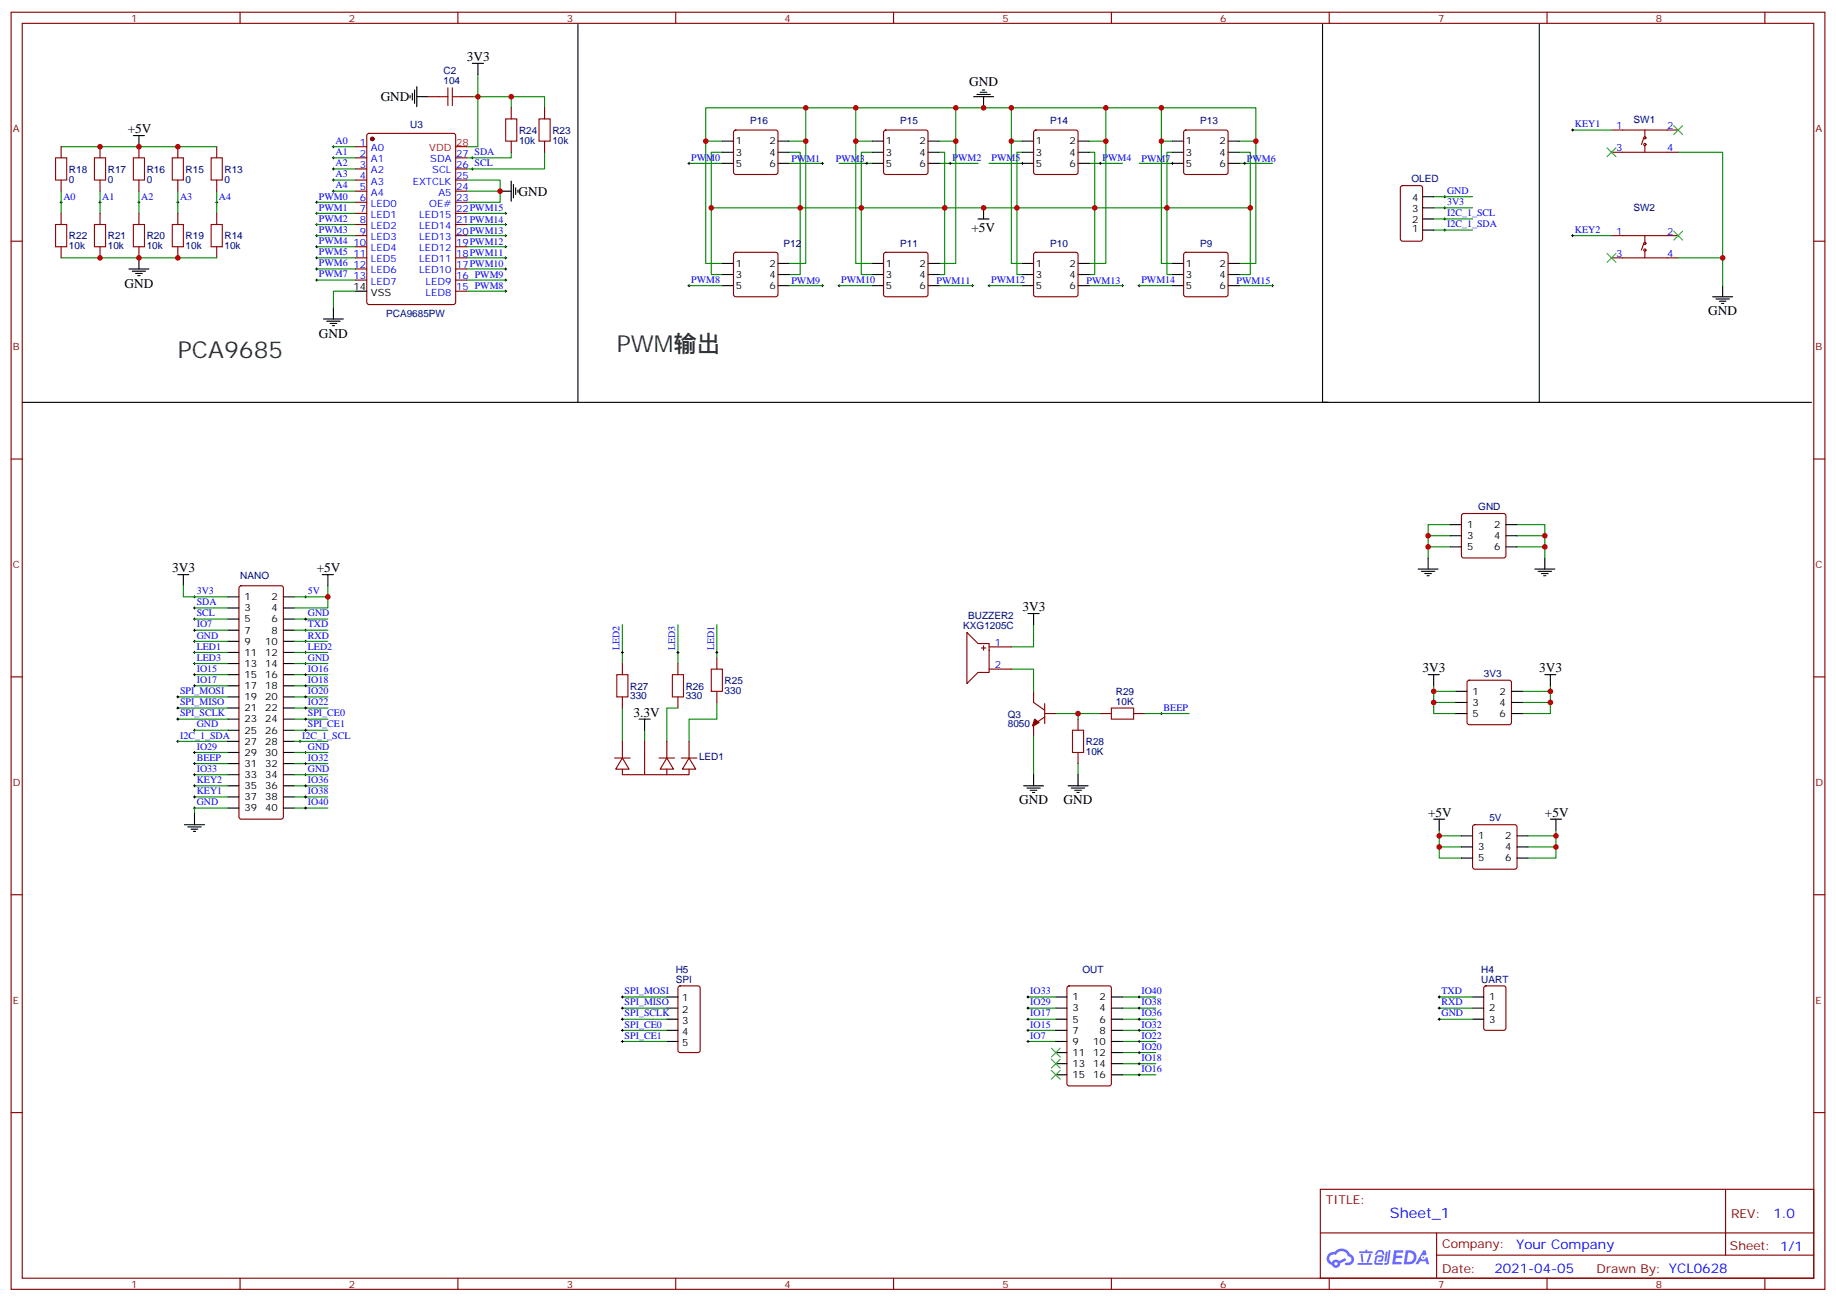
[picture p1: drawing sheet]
<svg xmlns="http://www.w3.org/2000/svg" width="583mm" height="413mm" viewBox="0 0 583 413" stroke-linecap="round" stroke-linejoin="round" font-family="sans-serif">
<g fill="none" stroke="#870000" stroke-width=".35">
<path d="M3.5 3.9h575.8v405.3h-575.8zM7.1 7.4h568.6v398.3h-568.6zM76.2 3.9v3.5M145.3 3.9v3.5M214.5 3.9v3.5M283.6 3.9v3.5M352.8 3.9v3.5M421.9 3.9v3.5M491.1 3.9v3.5M560.2 3.9v3.5M3.5 76.6h3.6M575.7 76.6h3.6"/>
<path d="M3.5 145.7h3.6M575.7 145.7h3.6M3.5 214.8h3.6M575.7 214.8h3.6M3.5 284h3.6M575.7 284h3.6M3.5 353.1h3.6M575.7 353.1h3.6M419.1 377.5h156.6v28.2h-156.6zM547.7 377.5v20.9M419.1 391.3h156.5M456 398.4h119.6"/>
<path d="M456 391.3v14.1M76.2 405.7v3.5M145.3 405.7v3.5M214.5 405.7v3.5M283.6 405.7v3.5M352.8 405.7v3.5M421.9 405.7v3.5M491.1 405.7v3.5M560.2 405.7v3.5"/>
</g>
<g fill="#5487ff">
<path d="M442.5 396.8h2.6l.3 .2-.1 .6h-2l-.1 .9h1.6l.4 .4-.4 .4h-1.7l-.2 1.2 1.8 .1 .2 .3-.2 .3-2.8 .1z"/>
<path d="M451.8 396.9h.7l.3 1.3-.6 .3a.74 .74 0 0 0-1.1 .3 .74 .74 0 0 0 .5 1 .74 .74 0 0 0 .9-.6l.5-.3 .6 2.3h-.8l-.2-.9h-1.9l-.5 .9h-.9z"/>
<path d="M439.9 397.3h.6l-.4 2.9a.31 .31 0 0 1-.4 .3 .31 .31 0 0 1-.2-.4z"/>
<path d="M440.8 396.8h.6l-.5 3.9a.89 .89 0 0 1-.7 .7 .89 .89 0 0 1-.9-.3l1-.4z"/>
<path d="M437.2 397l.6-.3 1.1 .2 .5 1.3-.5 .1-.5-1-.8 .1-.6 .9-.6-.1z"/>
<path d="M436.8 398.6l1.8-.1a1.04 1.04 0 0 1 .6 1 1.04 1.04 0 0 1-.9 .9h-.6a.29 .29 0 0 1-.3-.3 .29 .29 0 0 1 .3-.2l.7-.1 .2-.8-1.5 .1-.3 1.7 1.9 .1a.29 .29 0 0 1 .3 .3 .29 .29 0 0 1-.3 .3l-2-.1-.4-.2 .2-2.1z"/>
<path d="M430.9 400.9h4.4a.3 .3 0 0 1 .3 .3 .3 .3 0 0 1-.3 .3h-4.3z"/>
<path d="M434.7 397.9l.6 .1a4 4 0 0 1-1.2 2.8l-.2-.3z"/>
<path d="M431.9 398h.6l.3 2.4-.3 .3-.3-.2z"/>
<path d="M431.5 397.2h1.9l.2-.6h.5l-.1 .6h1.5a.29 .29 0 0 1 .3 .3 .29 .29 0 0 1-.3 .2h-3.9z"/>
<path d="M446.2 396.8l-.6 4.5h1.4a2.27 2.27 0 0 0 2.7-2.3 2.27 2.27 0 0 0-2.7-2.2zM447 397.6a1.5 1.5 0 0 1 1.8 1.5 1.5 1.5 0 0 1-1.9 1.4h-.3z"/>
<path d="M421.8 398a2.09 2.09 0 0 0 1 3.5 1.37 1.37 0 0 0 1.5 .9 1.37 1.37 0 0 0 1.1-1.4l1.9-1-.4-.7-1.8 .9a1.4 1.4 0 0 0-2.3 .5 1.32 1.32 0 0 1-.7-1.9 1.32 1.32 0 0 1 2-.5 2.02 2.02 0 0 1 2-1.2 2.02 2.02 0 0 1 1.8 1.6 1.09 1.09 0 0 1 1 1.4 1.09 1.09 0 0 1-1.5 .7 .41 .41 0 0 0-.5 .3 .41 .41 0 0 0 .4 .5 1.89 1.89 0 0 0 2.4-1.2 1.89 1.89 0 0 0-1.2-2.4 2.98 2.98 0 0 0-5-.7l-1 .2zM423.6 401.1a.52 .52 0 0 1 1 0 .52 .52 0 0 1-1 0z"/>
<circle cx="451.8" cy="399.1" r=".28"/>
</g>
<g fill="none" stroke="#000" stroke-width=".32">
<path d="M105.5 53.6h.7M105.5 50.1h.7M105.5 57.1h.7M105.5 46.6h.7M105.8 46.2v.7M105.8 49.7v.7M105.8 53.3v.7M105.8 56.8v.7M149.6 53.6h.7M149.6 50.1h.7M149.9 49.7v.7M149.9 53.3v.7"/>
<path d="M218.4 51.9h.7M218.7 51.5v.7M260.7 51.9h.7M261.1 51.5v.7M274.8 51.9h.7M275.2 51.5v.7M301.3 51.9h.7M301.6 51.5v.7M324.2 51.9h.7M324.6 51.5v.7M348.9 51.9h.7M349.2 51.5v.7"/>
<path d="M371.8 51.9h.7M372.2 51.5v.7M394.8 51.9h.7M395.1 51.5v.7M498.8 41.3h.7M499.2 40.9v.7M19 64.2h.8M19.4 63.9v.7M31.4 64.2h.7M31.7 63.9v.7M43.7 64.2h.7M44.1 63.9v.7"/>
<path d="M56.1 64.2h.7M56.4 63.9v.7M68.4 64.2h.7M68.8 63.9v.7M100.2 64.2h.7M100.2 67.7h.7M100.2 71.3h.7M100.2 74.8h.7M100.2 78.3h.7M100.5 63.9v.7M100.5 67.4v.7M100.5 70.9v.7"/>
<path d="M100.5 74.4v.7M100.5 78v.7M105.5 60.7h.7M105.8 60.3v.7M160.2 67.7h.7M160.2 71.3h.7M160.2 74.8h.7M160.2 78.3h.7M160.5 67.4v.7M160.5 70.9v.7M160.5 74.4v.7M160.5 78v.7"/>
<path d="M458.3 69.5h.7M458.3 73h.7M458.3 66h.7M458.3 62.4h.7M458.6 62.1v.7M458.6 65.6v.7M458.6 69.1v.7M458.6 72.7v.7M498.8 74.8h.7M499.2 74.4v.7M100.2 81.8h.7M100.2 85.4h.7"/>
<path d="M100.2 88.9h.7M100.5 81.5v.7M100.5 85v.7M100.5 88.5v.8M160.2 81.8h.7M160.2 85.4h.7M160.2 88.9h.7M160.2 92.4h.7M160.5 81.5v.7M160.5 85v.7M160.5 88.5v.8M160.5 92.1v.7"/>
<path d="M218.4 90.7h.7M218.7 90.3v.7M260.7 90.7h.7M261.1 90.3v.7M266 90.7h.7M266.3 90.3v.7M308.3 90.7h.7M308.7 90.3v.7M313.6 90.7h.7M314 90.3v.7M356 90.7h.7M356.3 90.3v.7"/>
<path d="M361.2 90.7h.7M361.6 90.3v.7M403.6 90.7h.7M403.9 90.3v.7M61.4 196.5h.7M61.4 189.4h.7M61.4 193h.7M61.7 189.1v.7M61.7 192.6v.7M61.7 196.1v.7M61.7 199.7v.7M96.7 196.5h.7"/>
<path d="M96.7 189.4h.7M97 189.1v.7M97 196.1v.7M97 199.7v.7M61.4 207.1h.7M61.4 210.6h.7M61.4 203.6h.7M61.4 200h.7M61.4 214.1h.7M61.4 217.7h.7M61.7 203.2v.7M61.7 206.7v.7"/>
<path d="M61.7 210.3v.7M61.7 213.8v.7M61.7 217.3v.7M96.7 207.1h.7M96.7 210.6h.7M96.7 203.6h.7M96.7 200h.7M96.7 214.1h.7M96.7 217.7h.7M97 203.2v.7M97 206.7v.7M97 210.3v.7"/>
<path d="M97 213.8v.7M97 217.3v.7M197.2 207.1h.7M197.6 206.7v.7M214.8 207.1h.7M215.2 206.7v.7M227.2 207.1h.7M227.5 206.7v.7M56.1 235.3h.7M56.1 221.2h.7M56.1 224.7h.7M56.1 228.2h.7"/>
<path d="M56.4 220.8v.7M56.4 224.4v.7M56.4 227.9v.7M56.4 234.9v.8M61.4 238.8h.7M61.4 231.8h.7M61.7 231.4v.7M61.7 238.5v.7M94.9 235.3h.7M95.2 234.9v.8M96.7 238.8h.7M96.7 231.8h.7"/>
<path d="M96.7 221.2h.7M96.7 224.7h.7M96.7 228.2h.7M97 220.8v.7M97 224.4v.7M97 227.9v.7M97 231.4v.7M97 238.5v.7M368.3 226.5h.7M368.7 226.1v.7M61.4 245.9h.7M61.4 256.5h.7"/>
<path d="M61.4 252.9h.7M61.4 249.4h.7M61.4 242.4h.7M61.7 242v.7M61.7 245.5v.7M61.7 249.1v.7M61.7 252.6v.7M61.7 256.1v.7M96.7 245.9h.7M96.7 256.5h.7M96.7 252.9h.7M96.7 249.4h.7"/>
<path d="M96.7 242.4h.7M97 242v.7M97 245.5v.7M97 249.1v.7M97 252.6v.7M97 256.1v.7M197.2 316.4h.7M197.2 320h.7M197.6 316.1v.7M197.6 319.6v.7M326 316.4h.7M326 320h.7"/>
<path d="M326.3 316.1v.7M326.3 319.6v.7M361.2 316.4h.7M361.2 320h.7M361.6 316.1v.7M361.6 319.6v.7M456.5 316.4h.7M456.5 320h.7M456.8 316.1v.7M456.8 319.6v.7M197.2 323.5h.7M197.2 327h.7"/>
<path d="M197.2 330.6h.7M197.6 323.1v.7M197.6 326.7v.7M197.6 330.2v.7M326 323.5h.7M326 327h.7M326 330.6h.7M326.3 323.1v.7M326.3 326.7v.7M326.3 330.2v.7M361.2 323.5h.7M361.2 327h.7"/>
<path d="M361.2 330.6h.7M361.2 337.6h.7M361.2 334.1h.7M361.6 323.1v.7M361.6 326.7v.7M361.6 330.2v.7M361.6 333.7v.7M361.6 337.3v.7M456.5 323.5h.7M456.8 323.1v.7M361.2 341.1h.7M361.6 340.8v.7"/>
</g>
<g fill="none" stroke="#008700" stroke-width=".35">
<path d="M149.9 30.7h23v3.5M151.7 23.6v23h-3.5M162.3 30.7v3.5M255.8 34.2v49.4h-5.3M271.6 34.2v49.4h5.3M303.4 34.2v49.4h-5.3M321 34.2v49.4h3.6M351 34.2v49.4h-5.3M368.7 34.2h29.9v10.6M19.4 46.6h49.4M105.8 53.6h7.1M105.8 57.1h7.1"/>
<path d="M105.8 50.1h7.1M105.8 46.6h7.1M148.2 57.1h10.5v7.1h-10.5M162.3 48.3v1.8h-14.1M172.9 48.3v5.3h-24.7M218.7 51.9h10.6M224 44.8h5.3M229.3 48.3h-3.5v38.8h3.5M250.5 48.3h3.5v38.8h-3.5M250.5 51.9h10.6M250.5 44.8h5.3M266.3 51.9h10.6"/>
<path d="M271.6 44.8h5.3M276.9 48.3h-3.5v38.8h3.5M298.1 48.3h1.8v38.8h-1.8M298.1 51.9h12.3M298.1 44.8h5.3M314 51.9h10.6M321 44.8h3.6M324.6 48.3h-1.8v38.8h1.8M345.7 48.3h1.8v38.8h-1.8M345.7 51.9h10.6M345.7 44.8h5.3M361.6 51.9h10.6"/>
<path d="M368.7 44.8v38.8h3.5M372.2 48.3h-1.8v38.8h1.8M372.2 44.8h-3.5v-10.6h-144.7v49.4h5.3M393.3 44.8h5.3v38.8h-5.3M393.3 48.3h3.6v17.7h-171.1M393.3 51.9h10.6M499.2 41.3h12.3M532.7 48.3h14.1v42.4M19.4 60.7v7M31.7 60.7v7M44.1 60.7v7M56.4 60.7v7"/>
<path d="M68.8 60.7v7M100.5 78.3h12.4M100.5 74.8h12.4M100.5 71.3h12.4M100.5 67.7h12.4M100.5 64.2h12.4M105.8 60.7h7.1M148.2 78.3h12.3M148.2 74.8h12.3M148.2 71.3h12.3M148.2 67.7h12.3M148.2 60.7h10.5"/>
<path d="M396.9 66v21.1h-3.6M455.1 66h12.3M455.1 73h12.3M455.1 69.5h12.3M455.1 62.4h12.3M499.2 74.8h12.3M19.4 81.8h49.4M100.5 88.9h12.4M100.5 85.4h12.4M100.5 81.8h12.4M112.9 92.4h-7.1v5.3M148.2 92.4h12.3"/>
<path d="M148.2 88.9h12.3M148.2 85.4h12.3M148.2 81.8h12.3M218.7 90.7h10.6M250.5 90.7h10.6M266.3 90.7h10.6M298.1 90.7h10.6M314 90.7h10.6M345.7 90.7h10.6M361.6 90.7h10.6M393.3 90.7h10.6M532.7 81.8h14.1"/>
<path d="M453.3 170v3.6h7.1M453.3 173.6v3.5M460.4 166.5h-7.1v3.5h7.1M481.5 166.5h8.9v3.5h-8.9M490.4 170v3.6h-8.9M490.4 173.6v3.5M58.2 185.9v3.5h14.1M61.7 193h10.6M61.7 196.5h10.6M93.5 196.5h10.6M104.1 189.4v3.6h-10.6M104.1 185.9v3.5h-10.6"/>
<path d="M197.6 198.3v12.3M215.2 198.3v12.3M227.5 198.3v10.5M328.1 198.3v7h-7.1M61.7 217.7h10.6M61.7 214.1h10.6M61.7 207.1h10.6M61.7 210.6h10.6M61.7 200h10.6M61.7 203.6h10.6M93.5 217.7h10.6M93.5 214.1h10.6"/>
<path d="M93.5 207.1h10.6M93.5 210.6h10.6M93.5 200h10.6M93.5 203.6h10.6M321 212.4h7.1v7M455.1 217.7v1.7M462.1 219.4h-7v3.6h7M483.3 219.4h8.8v3.6h-8.8M492.1 217.7v1.7M56.4 235.3h15.9M56.4 228.2h15.9M56.4 224.7h15.9"/>
<path d="M56.4 221.2h15.9M61.7 231.8h10.6M61.7 238.8h10.6M93.5 235.3h10.6M93.5 228.2h10.6M93.5 231.8h10.6M93.5 224.7h10.6M93.5 221.2h10.6M93.5 238.8h10.6M197.6 224.7v10.6M204.6 231.8v3.5M215.2 224.7h-3.5v10.6"/>
<path d="M227.5 223v5.2h-8.8v7.1M328.1 233.5v12.4M335.1 226.5h7.1v1.7M342.2 226.5h7M363.4 226.5h14.1M455.1 223v3.5h7M492.1 223v3.5h-8.8M61.7 252.9h10.6M61.7 249.4h10.6M61.7 242.4h10.6M61.7 245.9h10.6M72.3 256.5h-10.6v1.7"/>
<path d="M93.5 256.5h10.6M93.5 252.9h10.6M93.5 249.4h10.6M93.5 242.4h10.6M93.5 245.9h10.6M342.2 242.4v3.5M456.8 263.5v1.8M463.9 265.3h-7.1v3.5M463.9 268.8h-7.1v3.5h7.1M485.1 265.3h8.8v3.5h-8.8M493.9 268.8v3.5h-8.8M493.9 263.5v1.8"/>
<path d="M197.6 316.4h14.1M197.6 320h14.1M326.3 316.4h8.8M326.3 320h8.8M356.3 316.4h10.6M356.3 320h10.6M456.8 316.4h10.6M456.8 320h10.6M197.6 323.5h14.1M197.6 327h14.1M197.6 330.6h14.1M326.3 323.5h8.8"/>
<path d="M326.3 327h8.8M326.3 330.6h8.8M356.3 323.5h10.6M356.3 327h10.6M356.3 330.6h10.6M356.3 334.1h10.6M356.3 337.6h10.6M456.8 323.5h10.6M356.3 341.1h10.6"/>
</g>
<g fill="none" stroke="#a10000" stroke-width=".35">
<path d="M139.3 30.7h2.9M142.2 27.9v5.6M143.6 30.7h2.8M143.6 27.9v5.6M160.5 37.7h3.5v7.1h-3.5zM171.1 37.7h3.5v7.1h-3.5zM17.6 50.1h3.6v7h-3.6zM30 50.1h3.5v7h-3.5zM42.3 50.1h3.6v7h-3.6zM54.7 50.1h3.5v7h-3.5zM67 50.1h3.6v7h-3.6zM17.6 71.3h3.6v7h-3.6z"/>
<path d="M30 71.3h3.5v7h-3.5zM42.3 71.3h3.6v7h-3.6zM54.7 71.3h3.5v7h-3.5zM67 71.3h3.6v7h-3.6zM195.8 214.1h3.5v7.1h-3.5zM213.4 214.1h3.6v7.1h-3.6zM225.8 212.4h3.5v7h-3.5zM340.4 231.8h3.6v7h-3.6zM352.8 224.7h7v3.5h-7z"/>
</g>
<g fill="none" stroke="#870000" stroke-width=".35">
<path d="M135.8 30.7h3.5M146.4 30.7h3.5M162.3 34.2v3.5M172.9 34.2v3.5M19.4 46.6v3.5M19.4 57.1v3.6M31.7 46.6v3.5M31.7 57.1v3.6M44.1 46.6v3.5M44.1 57.1v3.6M56.4 46.6v3.5M56.4 57.1v3.6"/>
<path d="M68.8 46.6v3.5M68.8 57.1v3.6M112.9 46.6h3.5M112.9 50.1h3.5M112.9 53.6h3.5M112.9 57.1h3.5M116.7 42.5l.4-.2h26.8l.7 .5v53.2l-.4 .6-27.1 .1-.6-.5-.1-53.2zM144.6 50.1h3.6M144.6 53.6h3.6M144.6 57.1h3.6M162.3 44.8v3.5M172.9 44.8v3.5"/>
<path d="M233.1 41.5l.4-.2h12.7l.5 .2 .2 .5v12.7l-.2 .5-.5 .2h-12.7l-.5-.2-.2-.5v-12.7zM280.7 41.5l.5-.2h12.7l.5 .2 .2 .5v12.7l-.3 .5-.4 .2h-12.7l-.5-.2-.2-.5v-12.7zM328.3 41.5l.5-.2h12.7l.5 .2 .2 .5v12.7l-.2 .5-.5 .2h-12.7l-.5-.2-.2-.5v-12.7zM375.9 41.5l.5-.2h12.7l.5 .2 .2 .5v12.7l-.2 .5-.5 .2h-12.7l-.5-.2-.2-.5v-12.7zM444.7 59.1l.5-.2h5.6l.7 .4 .1 16.5-.5 .7-5.9 .1-.6-.5-.1-16.5zM511.5 41.3h21.2M511.5 48.3h21.2M521.8 43.7l-.7 2.2M522.1 46.2v2.1M522.1 41.3v2.1M19.4 67.7v3.6M19.4 78.3v3.5"/>
<path d="M31.7 67.7v3.6M31.7 78.3v3.5M44.1 67.7v3.6M44.1 78.3v3.5M56.4 67.7v3.6M56.4 78.3v3.5M68.8 67.7v3.6M68.8 78.3v3.5M112.9 60.7h3.5M112.9 64.2h3.5M112.9 67.7h3.5M112.9 71.3h3.5"/>
<path d="M112.9 74.8h3.5M112.9 78.3h3.5M144.6 60.7h3.6M144.6 64.2h3.6M144.6 67.7h3.6M144.6 71.3h3.6M144.6 74.8h3.6M144.6 78.3h3.6M511.5 74.8h21.2M521.8 77.3l-.7 2.1M522.1 79.7v2.1M522.1 74.8v2.1"/>
<path d="M112.9 81.8h3.5M112.9 85.4h3.5M112.9 88.9h3.5M144.6 81.8h3.6M144.6 85.4h3.6M144.6 88.9h3.6M144.6 92.4h3.6M233.1 80.3l.4-.2h12.7l.5 .2 .2 .5v12.7l-.2 .5-.5 .2h-12.7l-.5-.2-.2-.5v-12.7zM280.7 80.3l.5-.2h12.7l.5 .2 .2 .5v12.7l-.3 .5-.4 .2h-12.7l-.5-.2-.2-.5v-12.7zM328.3 80.3l.5-.2h12.7l.5 .2 .2 .5v12.7l-.2 .5-.5 .2h-12.7l-.5-.2-.2-.5v-12.7zM375.9 80.3l.5-.2h12.7l.5 .2 .2 .5v12.7l-.2 .5-.5 .2h-12.7l-.5-.2-.2-.5v-12.7zM511.5 81.8h21.2"/>
<path d="M464.1 163.2l.5-.2h12.7l.5 .2 .2 .5v12.7l-.2 .5-.5 .2h-12.7l-.5-.2-.2-.5v-12.7zM76.1 186.1l.5-.2h12.7l.5 .2 .2 .5v72.7l-.3 .5-.4 .2h-12.7l-.5-.2-.3-.5v-72.7zM197.6 210.6v3.5M215.2 210.6v3.5M227.5 208.8v3.6M227.5 219.4v3.6M306.9 200.7l3.5 3.6h3.6v9.1h-3.6l-3.5 3.6zM311.5 205.7h1.4M312.2 205v1.4M314 205.3h7M314 212.4h7M328.1 219.4v3.6l3.5 2.4"/>
<path d="M465.9 216.1l.5-.2h12.7l.5 .2 .2 .5v12.7l-.3 .5-.4 .2h-12.7l-.5-.2-.2-.5v-12.7zM197.6 221.2v3.5M197.6 235.3v5.3M204.6 235.3v10.6M211.7 235.3v5.3M215.2 221.2v3.5M218.7 235.3v5.3M331.6 227.5l-3.5 2.5v3.5M331.6 226.5h3.5M331.6 223.3v6.4M342.2 228.2v3.6M342.2 238.8v3.6"/>
<path d="M349.2 226.5h3.6M359.8 226.5h3.6M195.1 240.6h4.9M197.6 240.6l2.1 3.5h-4.3zM197.6 244.1v1.8h21.1v-1.8M209.2 240.6h4.9M211.7 240.6l2.1 3.5h-4.3zM211.7 244.1v1.8M216.3 240.6h4.9M218.7 240.6l2.1 3.5h-4.2zM467.7 262l.4-.2h12.7l.5 .2 .2 .5v12.7l-.2 .5-.5 .2h-12.7l-.5-.3-.2-.4v-12.7zM215.4 313.1l.5-.2h5.6l.7 .4v20.1l-.4 .6-5.9 .1-.7-.5v-20z"/>
<path d="M338.9 313.1l.5-.2h12.7l.6 .4 .1 30.7-.5 .6-12.9 .1-.7-.5v-30.6zM471.2 313.1l.5-.2h5.6l.7 .4v13l-.4 .7h-5.9l-.7-.4v-13z"/>
<circle cx="522.1" cy="45.9" r=".35"/>
<circle cx="522.1" cy="43.7" r=".35"/>
<circle cx="522.1" cy="77.3" r=".35"/>
<circle cx="522.1" cy="79.4" r=".35"/>
</g>
<g fill="none" stroke="#000" stroke-width=".35">
<path d="M183.4 7.8v119.9h-176.3M419.8 7.8v119.9h-236.4M488.6 7.8v119.9h-68.8h1.8M130.2 30.3v.7M130.9 29.6v2.1M131.6 28.6v4.2M132.3 30.7h3.5M132.3 27.5v6.4M149.9 20.1h3.6M151.7 20.1v3.5M309 30.7h6.4M310.1 30h4.2"/>
<path d="M311.1 29.3h2.2M311.9 28.6h.7M312.2 30.7v3.5M42.3 43h3.6M44.1 43v3.6M162.3 57.5v6.4M163 58.6v4.2M163.7 59.6v2.1M229.3 44.8h3.5M229.3 48.3h3.5M229.3 51.9h3.5M246.9 44.8h3.6"/>
<path d="M246.9 48.3h3.6M246.9 51.9h3.6M276.9 44.8h3.6M276.9 48.3h3.6M276.9 51.9h3.6M294.6 44.8h3.5M294.6 48.3h3.5M294.6 51.9h3.5M324.6 44.8h3.5M324.6 48.3h3.5M324.6 51.9h3.5M342.2 44.8h3.5"/>
<path d="M342.2 48.3h3.5M342.2 51.9h3.5M372.2 44.8h3.5M372.2 48.3h3.5M372.2 51.9h3.5M389.8 44.8h3.5M389.8 48.3h3.5M389.8 51.9h3.5M158.7 60.7h3.6M164.4 60.3v.7M310.4 69.5h3.6M312.2 66v3.5"/>
<path d="M451.6 69.5h3.5M451.6 73h3.5M451.6 66h3.5M451.6 62.4h3.5M40.9 85.4h6.4M42 86.1h4.2M43 86.8h2.2M43.7 87.5h.7M44.1 81.8v3.6M105.8 97.7v3.5M112.9 92.4h3.5M229.3 83.6h3.5"/>
<path d="M229.3 87.1h3.5M229.3 90.7h3.5M246.9 83.6h3.6M246.9 87.1h3.6M246.9 90.7h3.6M276.9 83.6h3.6M276.9 87.1h3.6M276.9 90.7h3.6M294.6 83.6h3.5M294.6 87.1h3.5M294.6 90.7h3.5M324.6 83.6h3.5"/>
<path d="M324.6 87.1h3.5M324.6 90.7h3.5M342.2 83.6h3.5M342.2 87.1h3.5M342.2 90.7h3.5M372.2 83.6h3.5M372.2 87.1h3.5M372.2 90.7h3.5M389.8 83.6h3.5M389.8 87.1h3.5M389.8 90.7h3.5M543.6 94.2h6.4"/>
<path d="M544.7 94.9h4.2M545.7 95.6h2.2M546.5 96.3h.7M546.8 90.7v3.5M102.7 101.2h6.3M103.7 102h4.2M104.8 102.7h2.1M105.5 103.4h.7M488.6 127.7h86.4M453.3 177.1v3.5M460.4 166.5h3.5M460.4 170h3.5"/>
<path d="M460.4 173.6h3.5M478 166.5h3.5M478 170h3.5M478 173.6h3.5M490.4 177.1v3.5M56.4 182.4h3.6M58.2 182.4v3.5M72.3 189.4h3.5M72.3 193h3.5M72.3 196.5h3.5M90 189.4h3.5M90 193h3.5"/>
<path d="M90 196.5h3.5M102.3 182.4h3.5M104.1 182.4v3.5M326.3 194.7h3.5M328.1 194.7v3.6M450.1 180.6h6.4M451.2 181.3h4.2M452.3 182h2.1M453 182.7h.7M487.2 180.6h6.3M488.2 181.3h4.3M489.3 182h2.1"/>
<path d="M490 182.7h.7M72.3 200h3.5M72.3 203.6h3.5M72.3 207.1h3.5M72.3 210.6h3.5M72.3 214.1h3.5M72.3 217.7h3.5M90 200h3.5M90 203.6h3.5M90 207.1h3.5M90 210.6h3.5M90 214.1h3.5"/>
<path d="M90 217.7h3.5M453.3 214.1h3.5M455.1 214.1v3.6M462.1 219.4h3.6M479.8 219.4h3.5M490.4 214.1h3.5M492.1 214.1v3.6M72.3 221.2h3.5M72.3 224.7h3.5M72.3 228.2h3.5M72.3 231.8h3.5M72.3 235.3h3.5"/>
<path d="M72.3 238.8h3.5M90 221.2h3.5M90 224.7h3.5M90 228.2h3.5M90 231.8h3.5M90 235.3h3.5M90 238.8h3.5M202.8 228.2h3.6M204.6 228.2v3.6M462.1 223h3.6M462.1 226.5h3.6M479.8 223h3.5"/>
<path d="M479.8 226.5h3.5M61.7 258.2v3.6M72.3 242.4h3.5M72.3 245.9h3.5M72.3 249.4h3.5M72.3 252.9h3.5M72.3 256.5h3.5M90 242.4h3.5M90 245.9h3.5M90 249.4h3.5M90 252.9h3.5M90 256.5h3.5"/>
<path d="M324.9 249.4h6.4M326 250.1h4.2M327 250.8h2.1M327.7 251.5h.7M328.1 245.9v3.5M339 249.4h6.4M340.1 250.1h4.2M341.1 250.8h2.2M341.8 251.5h.7M342.2 245.9v3.5M455.1 260h3.5M456.8 260v3.5"/>
<path d="M492.1 260h3.6M493.9 260v3.5M58.6 261.8h6.3M59.6 262.5h4.3M60.7 263.2h2.1M61.4 263.9h.7M463.9 265.3h3.5M463.9 268.8h3.5M463.9 272.3h3.5M481.5 265.3h3.6M481.5 268.8h3.6M481.5 272.3h3.6"/>
<path d="M211.7 316.4h3.5M211.7 320h3.5M335.1 316.4h3.6M335.1 320h3.6M352.8 316.4h3.5M352.8 320h3.5M467.4 316.4h3.6M467.4 320h3.6M211.7 323.5h3.5M211.7 327h3.5M211.7 330.6h3.5M335.1 323.5h3.6"/>
<path d="M335.1 327h3.6M335.1 330.6h3.6M335.1 334.1h3.6M335.1 337.6h3.6M352.8 323.5h3.5M352.8 327h3.5M352.8 330.6h3.5M352.8 334.1h3.5M352.8 337.6h3.5M467.4 323.5h3.6M335.1 341.1h3.6M352.8 341.1h3.5"/>
</g>
<g fill="#870000" stroke="#870000" stroke-width=".35">
<path d="M328.4 228.2l1.4 1.1-2.1 1.1z"/>
<circle cx="118.2" cy="44.1" r=".53"/>
</g>
<path d="M144.6 46.6h3.6" fill="none" stroke="#f00" stroke-width=".35"/>
<g fill="none" stroke="#3c3" stroke-width=".35">
<path d="M531.3 39.9l2.8 2.8M534.1 39.9l-2.8 2.8M510.1 46.9l2.8 2.8M512.9 46.9l-2.8 2.8M531.3 73.4l2.8 2.8M534.1 73.4l-2.8 2.8M510.1 80.4l2.8 2.9M512.9 80.4l-2.8 2.9M333.7 332.7l2.8 2.8M333.7 336.2l2.8 2.8M333.7 339.7l2.8 2.8M336.5 332.7l-2.8 2.8"/>
<path d="M336.5 336.2l-2.8 2.8M336.5 339.7l-2.8 2.8"/>
</g>
<g fill="#c00">
<circle cx="56.4" cy="81.8" r=".88"/>
<circle cx="56.4" cy="46.6" r=".88"/>
<circle cx="44.1" cy="46.6" r=".88"/>
<circle cx="31.8" cy="46.6" r=".88"/>
<circle cx="44.1" cy="81.8" r=".88"/>
<circle cx="31.8" cy="81.8" r=".88"/>
<circle cx="151.7" cy="30.7" r=".88"/>
<circle cx="312.2" cy="66" r=".88"/>
<circle cx="312.2" cy="34.2" r=".88"/>
<circle cx="370.4" cy="66" r=".88"/>
<circle cx="347.5" cy="66" r=".88"/>
<circle cx="322.8" cy="66" r=".88"/>
<circle cx="299.9" cy="66" r=".88"/>
<circle cx="273.4" cy="66" r=".88"/>
<circle cx="398.6" cy="44.8" r=".88"/>
<circle cx="368.7" cy="34.2" r=".88"/>
<circle cx="396.9" cy="66" r=".88"/>
<circle cx="254" cy="66" r=".88"/>
<circle cx="225.8" cy="66" r=".88"/>
<circle cx="351" cy="44.8" r=".88"/>
<circle cx="351" cy="34.2" r=".88"/>
<circle cx="303.4" cy="34.2" r=".88"/>
<circle cx="255.8" cy="44.8" r=".88"/>
<circle cx="255.8" cy="34.2" r=".88"/>
<circle cx="321" cy="44.8" r=".88"/>
<circle cx="321" cy="34.2" r=".88"/>
<circle cx="271.6" cy="44.8" r=".88"/>
<circle cx="271.6" cy="34.2" r=".88"/>
<circle cx="368.7" cy="44.8" r=".88"/>
<circle cx="224" cy="44.8" r=".88"/>
<circle cx="158.8" cy="60.7" r=".88"/>
<circle cx="162.3" cy="30.7" r=".88"/>
<circle cx="104.1" cy="189.4" r=".88"/>
<circle cx="546.8" cy="81.8" r=".88"/>
<circle cx="342.2" cy="226.5" r=".88"/>
<circle cx="492.1" cy="219.4" r=".88"/>
<circle cx="455.1" cy="219.4" r=".88"/>
<circle cx="493.9" cy="265.3" r=".88"/>
<circle cx="456.8" cy="265.3" r=".88"/>
<circle cx="456.8" cy="268.8" r=".88"/>
<circle cx="493.9" cy="268.8" r=".88"/>
<circle cx="492.1" cy="223" r=".88"/>
<circle cx="455.1" cy="223" r=".88"/>
<circle cx="490.4" cy="173.6" r=".88"/>
<circle cx="453.3" cy="173.6" r=".88"/>
<circle cx="490.4" cy="170" r=".88"/>
<circle cx="453.3" cy="170" r=".88"/>
<circle cx="303.4" cy="44.8" r=".88"/>
</g>
<g font-size="7.4" fill="#333">
<text x="56.4" y="113.6">PCA9685</text>
<text x="195.8" y="111.8">PWM输出</text>
</g>
<text font-size="4.6" fill="#00f" x="441.2" y="386.5">Sheet_1</text>
<g font-size="4.2">
<text x="148.2" y="19.4">3V3</text>
<text x="307.6" y="27.4">GND</text>
<text x="120.8" y="32.1">GND</text>
<text x="40.6" y="42.3">+5V</text>
<text x="164.6" y="62.1">GND</text>
<text x="308.3" y="73.5">+5V</text>
<text x="39.5" y="91.4">GND</text>
<text x="542.2" y="99.8">GND</text>
<text x="101.3" y="107.3">GND</text>
<text x="54.7" y="181.7">3V3</text>
<text x="100.5" y="181.7">+5V</text>
<text x="324.6" y="194">3V3</text>
<text x="451.6" y="213.4">3V3</text>
<text x="488.6" y="213.4">3V3</text>
<text x="201.1" y="227.5">3.3V</text>
<text x="323.5" y="255.1">GND</text>
<text x="337.6" y="255.1">GND</text>
<text x="453.3" y="259.3">+5V</text>
<text x="490.4" y="259.3">+5V</text>
</g>
<g font-size="4.2" fill="#00f">
<text x="562.9" y="386.7">1.0</text>
<text x="481.3" y="396.3">Your Company</text>
<text x="474.4" y="404.1">2021-04-05</text>
</g>
<g font-size="3.9" fill="#800">
<text x="420.9" y="382.1">TITLE:</text>
<text x="549.5" y="386.7">REV:</text>
<text x="457.8" y="396.3">Company:</text>
<text x="549.1" y="396.9">Sheet: 1/1</text>
<text x="457.8" y="403.9">Date:</text>
<text x="506.8" y="404">Drawn By: YCL0628</text>
</g>
<g font-size="3.2" fill="#800">
<text x="41.6" y="6.9">1</text>
<text x="110.8" y="6.9">2</text>
<text x="179.9" y="6.9">3</text>
<text x="249.1" y="6.9">4</text>
<text x="318.2" y="6.9">5</text>
<text x="387.3" y="6.9">6</text>
<text x="456.5" y="6.9">7</text>
<text x="525.6" y="6.9">8</text>
<text x="4.1" y="42">A</text>
<text x="576.3" y="42">A</text>
<text x="4.1" y="111.1">B</text>
<text x="576.3" y="111.1">B</text>
<text x="4.1" y="180.3">C</text>
<text x="576.3" y="180.3">C</text>
<text x="4.1" y="249.4">D</text>
<text x="576.3" y="249.4">D</text>
<text x="4.1" y="318.6">E</text>
<text x="576.3" y="318.6">E</text>
<text x="41.6" y="408.7">1</text>
<text x="110.8" y="408.7">2</text>
<text x="179.9" y="408.7">3</text>
<text x="249.1" y="408.7">4</text>
<text x="318.2" y="408.7">5</text>
<text x="387.3" y="408.7">6</text>
<text x="456.5" y="408.7">7</text>
<text x="525.6" y="408.7">8</text>
</g>
<g font-size="3.2" fill="#000080">
<text x="140.8" y="23.6">C2</text>
<text x="140.8" y="26.8">104</text>
<text x="130.2" y="40.7">U3</text>
<text x="238.1" y="39.5">P16</text>
<text x="285.8" y="39.5">P15</text>
<text x="333.4" y="39.5">P14</text>
<text x="381" y="39.5">P13</text>
<text x="518.5" y="39">SW1</text>
<text x="164.7" y="45.6">10k</text>
<text x="164.8" y="42.4">R24</text>
<text x="175.3" y="45.6">10k</text>
<text x="175.3" y="42.4">R23</text>
<text x="21.9" y="58">0</text>
<text x="21.9" y="54.8">R18</text>
<text x="34.2" y="58">0</text>
<text x="34.2" y="54.8">R17</text>
<text x="46.6" y="58">0</text>
<text x="46.6" y="54.8">R16</text>
<text x="58.9" y="58">0</text>
<text x="58.9" y="54.8">R15</text>
<text x="71.3" y="58">0</text>
<text x="71.3" y="54.8">R13</text>
<text x="448" y="57.9">OLED</text>
<text x="518.5" y="67">SW2</text>
<text x="21.9" y="75.9">R22</text>
<text x="34.2" y="75.9">R21</text>
<text x="46.6" y="75.9">R20</text>
<text x="58.9" y="75.9">R19</text>
<text x="71.3" y="75.9">R14</text>
<text x="21.9" y="79.1">10k</text>
<text x="34.2" y="79.1">10k</text>
<text x="46.6" y="79.1">10k</text>
<text x="58.9" y="79.1">10k</text>
<text x="71.3" y="79.1">10k</text>
<text x="248.7" y="78.3">P12</text>
<text x="285.8" y="78.3">P11</text>
<text x="333.4" y="78.3">P10</text>
<text x="381" y="78.3">P9</text>
<text x="122.6" y="100.6">PCA9685PW</text>
<text x="469.2" y="161.9">GND</text>
<text x="76.3" y="183.7">NANO</text>
<text x="307.4" y="196.6">BUZZER2</text>
<text x="305.8" y="199.7">KXG1205C</text>
<text x="471" y="214.8">3V3</text>
<text x="200" y="222">330</text>
<text x="200" y="218.8">R27</text>
<text x="217.7" y="222">330</text>
<text x="217.7" y="218.8">R26</text>
<text x="230" y="220.2">330</text>
<text x="230" y="217.1">R25</text>
<text x="354.2" y="220.6">R29</text>
<text x="319.9" y="227.8">Q3</text>
<text x="354.2" y="223.7">10K</text>
<text x="319.9" y="230.8">8050</text>
<text x="344.7" y="239.6">10K</text>
<text x="344.7" y="236.4">R28</text>
<text x="221.9" y="241.4">LED1</text>
<text x="472.8" y="260.7">5V</text>
<text x="214.5" y="311.9">SPI</text>
<text x="214.5" y="308.7">H5</text>
<text x="343.6" y="308.8">OUT</text>
<text x="470.2" y="311.9">UART</text>
<text x="470.2" y="308.8">H4</text>
</g>
<g font-size="3.2" fill="#00f">
<text x="499.9" y="40.4">KEY1</text>
<text x="513" y="40.9">1</text>
<text x="529.2" y="40.9">2</text>
<text x="106.5" y="45.7">A0</text>
<text x="114.2" y="46.2">1</text>
<text x="117.7" y="48">A0</text>
<text x="513" y="48">3</text>
<text x="529.2" y="48">4</text>
<text x="106.5" y="52.7">A2</text>
<text x="106.5" y="49.2">A1</text>
<text x="114.2" y="49.7">2</text>
<text x="114.2" y="53.3">3</text>
<text x="117.7" y="51.5">A1</text>
<text x="136.6" y="51.5">SDA</text>
<text x="144.8" y="53.3">26 SCL</text>
<text x="144.8" y="49.7">27 SDA</text>
<text x="219.4" y="51">PWM0</text>
<text x="251.2" y="51.3">PWM1</text>
<text x="265.3" y="51.3">PWM3</text>
<text x="302.3" y="51">PWM2</text>
<text x="314.7" y="51.2">PWM5</text>
<text x="349.9" y="51">PWM4</text>
<text x="362.3" y="51.3">PWM7</text>
<text x="395.8" y="51.5">PWM6</text>
<text x="106.5" y="59.8">A4</text>
<text x="106.5" y="56.3">A3</text>
<text x="114.2" y="56.8">4</text>
<text x="117.7" y="55">A2</text>
<text x="117.7" y="58.6">A3</text>
<text x="131" y="58.6">EXTCLK</text>
<text x="137.2" y="55">SCL</text>
<text x="144.8" y="56.8">25</text>
<text x="20.1" y="63.3">A0</text>
<text x="32.5" y="63.3">A1</text>
<text x="44.8" y="63.3">A2</text>
<text x="57.1" y="63.3">A3</text>
<text x="69.5" y="63.3">A4</text>
<text x="101.2" y="63.3">PWM0</text>
<text x="114.2" y="60.3">5</text>
<text x="114.2" y="63.9">6</text>
<text x="117.7" y="62.1">A4</text>
<text x="117.7" y="65.6">LED0</text>
<text x="136.2" y="65.6">OE#</text>
<text x="139.1" y="62.1">A5</text>
<text x="144.8" y="63.9">23</text>
<text x="144.8" y="60.3">24</text>
<text x="459.3" y="65.1">3V3</text>
<text x="459.3" y="61.6">GND</text>
<text x="101.2" y="70.4">PWM2</text>
<text x="101.2" y="66.9">PWM1</text>
<text x="114.2" y="67.4">7</text>
<text x="114.2" y="70.9">8</text>
<text x="117.7" y="69.1">LED1</text>
<text x="133.1" y="69.1">LED15</text>
<text x="144.8" y="70.9">21PWM14</text>
<text x="144.8" y="67.4">22PWM15</text>
<text x="459.3" y="68.6">I2C_1_SCL</text>
<text x="101.2" y="77.4">PWM4</text>
<text x="101.2" y="73.9">PWM3</text>
<text x="112.2" y="78">10</text>
<text x="114.2" y="74.4">9</text>
<text x="117.7" y="72.7">LED2</text>
<text x="117.7" y="76.2">LED3</text>
<text x="133.1" y="76.2">LED13</text>
<text x="133.1" y="72.7">LED14</text>
<text x="144.8" y="78">19PWM12</text>
<text x="144.8" y="74.4">20PWM13</text>
<text x="459.3" y="72.1">I2C_1_SDA</text>
<text x="499.9" y="73.9">KEY2</text>
<text x="513" y="74.4">1</text>
<text x="529.2" y="74.4">2</text>
<text x="101.2" y="81">PWM5</text>
<text x="112.2" y="81.5">11</text>
<text x="117.7" y="79.7">LED4</text>
<text x="117.7" y="83.3">LED5</text>
<text x="133.1" y="83.3">LED11</text>
<text x="133.1" y="79.7">LED12</text>
<text x="144.8" y="81.5">18PWM11</text>
<text x="513" y="81.5">3</text>
<text x="529.2" y="81.5">4</text>
<text x="101.2" y="88">PWM7</text>
<text x="101.2" y="84.5">PWM6</text>
<text x="112.2" y="85">12</text>
<text x="112.2" y="88.5">13</text>
<text x="117.7" y="86.8">LED6</text>
<text x="133.1" y="86.8">LED10</text>
<text x="144.8" y="88.5">16 PWM9</text>
<text x="144.8" y="85">17PWM10</text>
<text x="219.4" y="89.8">PWM8</text>
<text x="267" y="89.8">PWM10</text>
<text x="314.7" y="89.8">PWM12</text>
<text x="362.3" y="89.8">PWM14</text>
<text x="117.7" y="90.3">LED7</text>
<text x="135.1" y="93.8">LED8</text>
<text x="135.1" y="90.3">LED9</text>
<text x="144.8" y="92.1">15 PWM8</text>
<text x="251.2" y="90.1">PWM9</text>
<text x="297.3" y="90.1">PWM11</text>
<text x="344.9" y="90.1">PWM13</text>
<text x="392.5" y="90.1">PWM15</text>
<text x="62.4" y="188.6">3V3</text>
<text x="97.7" y="188.6">5V</text>
<text x="62.4" y="192.1">SDA</text>
<text x="62.4" y="195.6">SCL</text>
<text x="97.7" y="195.6">GND</text>
<text x="62.4" y="202.7">GND</text>
<text x="62.4" y="199.1">IO7</text>
<text x="97.7" y="202.7">RXD</text>
<text x="97.7" y="199.1">TXD</text>
<text x="62.4" y="209.7">LED3</text>
<text x="62.4" y="206.2">LED1</text>
<text x="97.7" y="206.2">LED2</text>
<text x="97.7" y="209.7">GND</text>
<text x="196.7" y="206.4" transform="rotate(-90 196.7 206.4)">LED2</text>
<text x="214.3" y="206.4" transform="rotate(-90 214.3 206.4)">LED3</text>
<text x="226.7" y="206.4" transform="rotate(-90 226.7 206.4)">LED1</text>
<text x="315.7" y="205">1</text>
<text x="62.4" y="213.3">IO15</text>
<text x="97.7" y="213.3">IO16</text>
<text x="315.7" y="212">2</text>
<text x="57.1" y="220.3">SPI_MOSI</text>
<text x="62.4" y="216.8">IO17</text>
<text x="97.7" y="216.8">IO18</text>
<text x="97.7" y="220.3">IO20</text>
<text x="57.1" y="223.8">SPI_MISO</text>
<text x="57.1" y="227.4">SPI_SCLK</text>
<text x="97.7" y="227.4">SPI_CE0</text>
<text x="97.7" y="223.8">IO22</text>
<text x="369.4" y="225.6">BEEP</text>
<text x="62.4" y="230.9">GND</text>
<text x="97.7" y="230.9">SPI_CE1</text>
<text x="57.1" y="234.4">I2C_1_SDA</text>
<text x="62.4" y="237.9">IO29</text>
<text x="96" y="234.4">I2C_1_SCL</text>
<text x="97.7" y="237.9">GND</text>
<text x="62.4" y="241.5">BEEP</text>
<text x="62.4" y="245">IO33</text>
<text x="97.7" y="245">GND</text>
<text x="97.7" y="241.5">IO32</text>
<text x="62.4" y="248.5">KEY2</text>
<text x="97.7" y="248.5">IO36</text>
<text x="62.4" y="255.6">GND</text>
<text x="62.4" y="252.1">KEY1</text>
<text x="97.7" y="252.1">IO38</text>
<text x="97.7" y="255.6">IO40</text>
<text x="198.3" y="315.6">SPI_MOSI</text>
<text x="327" y="315.6">IO33</text>
<text x="362.3" y="315.6">IO40</text>
<text x="457.6" y="315.6">TXD</text>
<text x="198.3" y="319.1">SPI_MISO</text>
<text x="198.3" y="322.6">SPI_SCLK</text>
<text x="327" y="319.1">IO29</text>
<text x="327" y="322.6">IO17</text>
<text x="362.3" y="322.6">IO36</text>
<text x="362.3" y="319.1">IO38</text>
<text x="457.6" y="319.1">RXD</text>
<text x="457.6" y="322.6">GND</text>
<text x="198.3" y="326.1">SPI_CE0</text>
<text x="198.3" y="329.7">SPI_CE1</text>
<text x="327" y="326.1">IO15</text>
<text x="327" y="329.7">IO7</text>
<text x="362.3" y="329.7">IO22</text>
<text x="362.3" y="326.1">IO32</text>
<text x="362.3" y="333.2">IO20</text>
<text x="362.3" y="340.3">IO16</text>
<text x="362.3" y="336.7">IO18</text>
</g>
<g font-size="3.2" fill="#f00">
<text x="136.3" y="48">VDD</text>
<text x="144.8" y="46.2">28</text>
</g>
<g font-size="3.2">
<text x="233.5" y="45.9">1</text>
<text x="244.2" y="45.9">2</text>
<text x="281.2" y="45.9">1</text>
<text x="291.8" y="45.9">2</text>
<text x="328.8" y="45.9">1</text>
<text x="339.5" y="45.9">2</text>
<text x="376.4" y="45.9">1</text>
<text x="387.1" y="45.9">2</text>
<text x="233.5" y="49.4">3</text>
<text x="233.5" y="52.9">5</text>
<text x="244.2" y="49.4">4</text>
<text x="244.2" y="52.9">6</text>
<text x="281.2" y="49.4">3</text>
<text x="281.2" y="52.9">5</text>
<text x="291.8" y="49.4">4</text>
<text x="291.8" y="52.9">6</text>
<text x="328.8" y="49.4">3</text>
<text x="328.8" y="52.9">5</text>
<text x="339.5" y="49.4">4</text>
<text x="339.5" y="52.9">6</text>
<text x="376.4" y="49.4">3</text>
<text x="376.4" y="52.9">5</text>
<text x="387.1" y="49.4">4</text>
<text x="387.1" y="52.9">6</text>
<text x="448.2" y="63.9">4</text>
<text x="448.2" y="70.9">2</text>
<text x="448.2" y="67.4">3</text>
<text x="448.2" y="73.7">1</text>
<text x="233.5" y="84.7">1</text>
<text x="233.5" y="88.2">3</text>
<text x="244.2" y="84.7">2</text>
<text x="244.2" y="88.2">4</text>
<text x="281.2" y="84.7">1</text>
<text x="281.2" y="88.2">3</text>
<text x="291.8" y="84.7">2</text>
<text x="291.8" y="88.2">4</text>
<text x="328.8" y="84.7">1</text>
<text x="328.8" y="88.2">3</text>
<text x="339.5" y="84.7">2</text>
<text x="339.5" y="88.2">4</text>
<text x="376.4" y="84.7">1</text>
<text x="376.4" y="88.2">3</text>
<text x="387.1" y="84.7">2</text>
<text x="387.1" y="88.2">4</text>
<text x="112.2" y="92.1">14</text>
<text x="117.7" y="93.8">VSS</text>
<text x="233.5" y="91.7">5</text>
<text x="244.2" y="91.7">6</text>
<text x="281.2" y="91.7">5</text>
<text x="291.8" y="91.7">6</text>
<text x="328.8" y="91.7">5</text>
<text x="339.5" y="91.7">6</text>
<text x="376.4" y="91.7">5</text>
<text x="387.1" y="91.7">6</text>
<text x="465.7" y="167.6">1</text>
<text x="474.2" y="167.6">2</text>
<text x="465.7" y="171.1">3</text>
<text x="474.2" y="171.1">4</text>
<text x="465.7" y="174.6">5</text>
<text x="474.2" y="174.6">6</text>
<text x="77.6" y="190.5">1</text>
<text x="86.2" y="190.5">2</text>
<text x="77.6" y="194">3</text>
<text x="77.6" y="197.6">5</text>
<text x="86.2" y="194">4</text>
<text x="86.2" y="197.6">6</text>
<text x="77.6" y="201.1">7</text>
<text x="86.2" y="201.1">8</text>
<text x="77.6" y="204.6">9</text>
<text x="77.6" y="208.1">11</text>
<text x="84.2" y="204.6">10</text>
<text x="84.2" y="208.1">12</text>
<text x="77.6" y="211.7">13</text>
<text x="77.6" y="215.2">15</text>
<text x="84.2" y="211.7">14</text>
<text x="84.2" y="215.2">16</text>
<text x="77.6" y="218.7">17</text>
<text x="84.2" y="218.7">18</text>
<text x="467.4" y="220.5">1</text>
<text x="476" y="220.5">2</text>
<text x="77.6" y="222.2">19</text>
<text x="77.6" y="225.8">21</text>
<text x="84.2" y="222.2">20</text>
<text x="84.2" y="225.8">22</text>
<text x="467.4" y="224">3</text>
<text x="467.4" y="227.5">5</text>
<text x="476" y="224">4</text>
<text x="476" y="227.5">6</text>
<text x="77.6" y="229.3">23</text>
<text x="77.6" y="232.8">25</text>
<text x="84.2" y="229.3">24</text>
<text x="84.2" y="232.8">26</text>
<text x="77.6" y="236.4">27</text>
<text x="77.6" y="239.9">29</text>
<text x="84.2" y="236.4">28</text>
<text x="84.2" y="239.9">30</text>
<text x="77.6" y="243.4">31</text>
<text x="84.2" y="243.4">32</text>
<text x="77.6" y="246.9">33</text>
<text x="77.6" y="250.5">35</text>
<text x="84.2" y="246.9">34</text>
<text x="84.2" y="250.5">36</text>
<text x="77.6" y="254">37</text>
<text x="77.6" y="257.5">39</text>
<text x="84.2" y="254">38</text>
<text x="84.2" y="257.5">40</text>
<text x="469.2" y="266.3">1</text>
<text x="469.2" y="269.9">3</text>
<text x="477.8" y="266.3">2</text>
<text x="477.8" y="269.9">4</text>
<text x="469.2" y="273.4">5</text>
<text x="477.8" y="273.4">6</text>
<text x="216.5" y="317.9">1</text>
<text x="340.4" y="317.5">1</text>
<text x="349" y="317.5">2</text>
<text x="472.7" y="317.5">1</text>
<text x="216.5" y="321.4">2</text>
<text x="340.4" y="321">3</text>
<text x="349" y="321">4</text>
<text x="472.7" y="321">2</text>
<text x="216.5" y="324.9">3</text>
<text x="216.5" y="328.4">4</text>
<text x="340.4" y="324.6">5</text>
<text x="340.4" y="328.1">7</text>
<text x="349" y="324.6">6</text>
<text x="349" y="328.1">8</text>
<text x="472.7" y="324.6">3</text>
<text x="216.5" y="332">5</text>
<text x="340.4" y="331.6">9</text>
<text x="340.4" y="335.1">11</text>
<text x="347" y="331.6">10</text>
<text x="347" y="335.1">12</text>
<text x="340.4" y="338.7">13</text>
<text x="347" y="338.7">14</text>
<text x="340.4" y="342.2">15</text>
<text x="347" y="342.2">16</text>
</g>
</svg>
